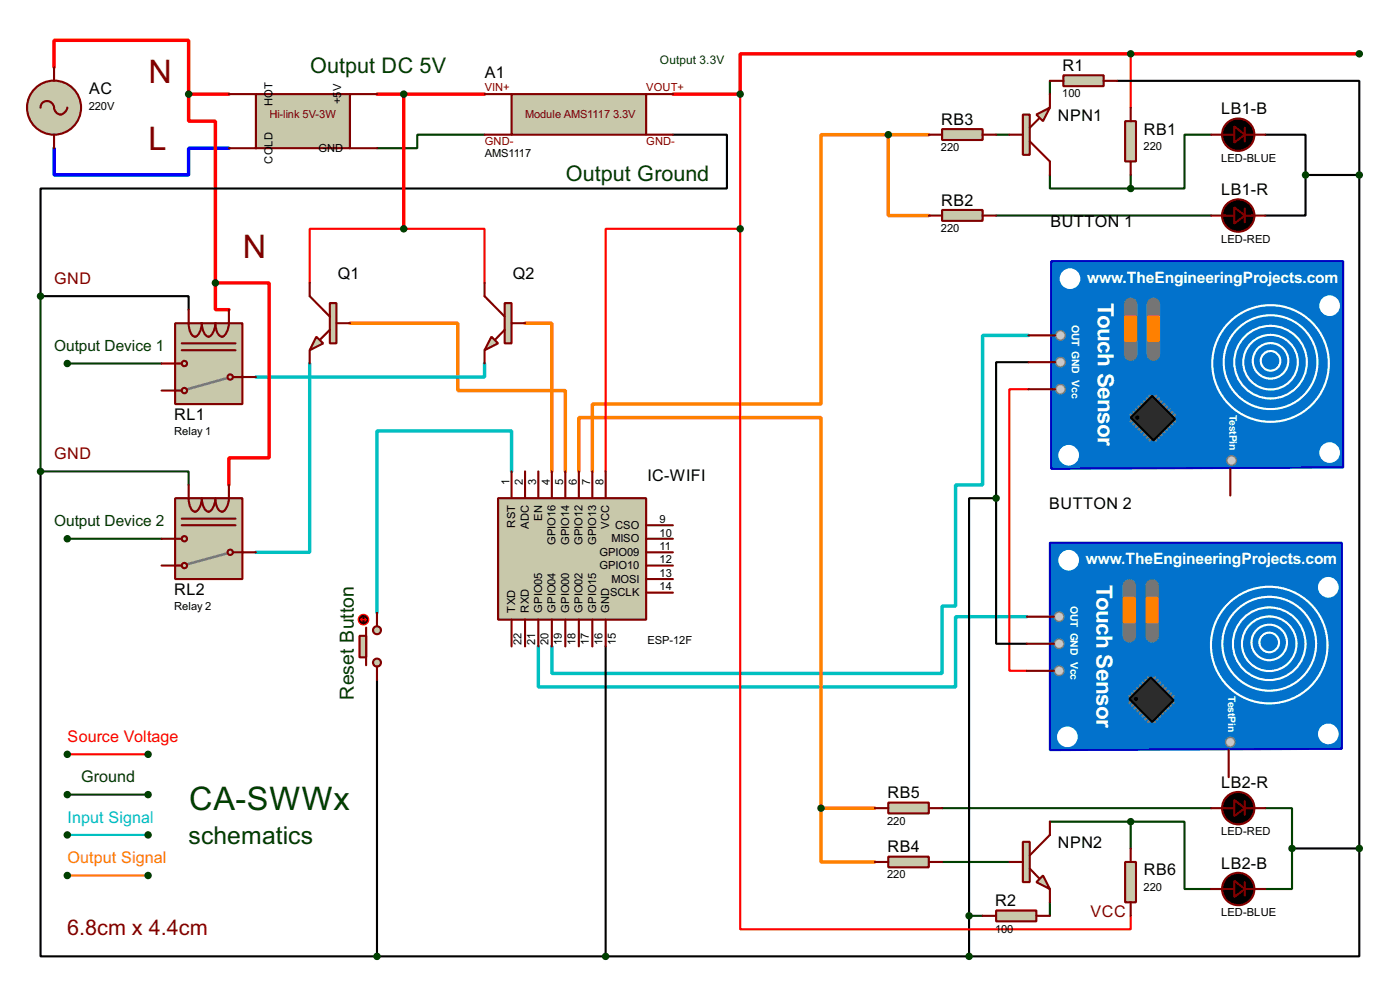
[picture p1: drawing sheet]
<svg xmlns="http://www.w3.org/2000/svg" width="264mm" height="186mm" viewBox="0 0 264 186" stroke-linecap="round" stroke-linejoin="round" font-family="sans-serif">
<path d="M58.5 68.6v35.6h-10.2M91.5 68.6v2.5h-43.2M194.1 63.3h-8.6v28.2h-5.1v22.8h-2.6v12.7h-73.6v-5.1M96.6 88.9v-7.6h-25.4v34.3M193.8 116.3h-13.4v13.3h-78.8v-7.7" fill="none" stroke="#00c0c0" stroke-width=".65"/>
<path d="M139.7 17.8v25.4M213.4 10.2v10.1M58.5 53.4v-10.2h33v10.2M139.7 43.2v132.1h73.7v-2.6M139.7 43.2h-25.4v45.7M194.1 73.4h-3.6v53.1h3.3M12.7 142.3h15.3" fill="none" stroke="#f00" stroke-width=".4"/>
<g fill="none" stroke="#000" stroke-width=".4">
<path d="M210.9 15.3h45.7v17.7M127 25.4h10.2v10.2h-129.5v20.3h27.9v2.5M238.8 25.4h7.6v7.6M246.4 33v7.7h-7.6M246.4 33h10.2M256.6 33v127M194.1 68.3h-6.1v25.7M7.7 88.9v91.5h63.5M188 94v27.4h5.8M188 94h-5.1v86.4M71.2 128.3v52.1M114.3 121.9v58.5"/>
<path d="M243.9 160h12.7M256.6 160v20.4h-73.7M71.2 180.4h111.7"/>
</g>
<g fill="none" stroke="#004000" stroke-width=".4">
<path d="M198.2 15.3v2.5M91.5 25.4h-12.7v2.6h-7.6M188 25.4h2.5M198.2 33v2.6h15.2M213.4 33v2.6M228.6 25.4h-5v10.2h-10.2M7.7 55.9v33h27.9v2.6M188 40.7h40.6M12.7 68.6h17.8M12.7 101.6h17.8M12.7 149.9h15.3M177.8 152.4h50.8"/>
<path d="M198.2 155h15.2M213.4 155h10.2v12.7h5M213.4 155v5M238.8 152.4h5.1v15.3h-5.1M177.8 162.6h12.7M182.9 172.7h2.6M198.2 170.2v2.5"/>
</g>
<path d="M10.2 12.7v-5.1h25.4v10.2M35.6 17.8v5.1h5.1v30.5M35.6 17.8h7.6M71.2 17.8h20.3M76.2 17.8v25.4M256.6 10.2h-116.9v7.6h-12.7M40.7 53.4h10.1v33h-7.6v5.1M40.7 53.4v5h2.5" fill="none" stroke="#f00" stroke-width=".65"/>
<path d="M167.7 25.4h-12.7v50.8h-43.2v12.7M167.7 25.4v15.3h7.6M167.7 25.4h7.6M66.1 61h20.3v12.7h20.3v15.2M99.1 61h5.1v27.9M109.3 88.9v-10.1h45.7v73.6M155 152.4v10.2h10.1M155 152.4h10.1" fill="none" stroke="#ff8000" stroke-width=".65"/>
<path d="M12.7 157.5h15.3" fill="none" stroke="#00c0c0" stroke-width=".4"/>
<path d="M12.7 165.1h15.3" fill="none" stroke="#ff8000" stroke-width=".4"/>
<path d="M10.2 28v5h25.4v-5h7.6" fill="none" stroke="#00f" stroke-width=".65"/>
<path d="M94 94h28v22.9h-28z" fill="#c8c8aa" stroke="#800000" stroke-width=".4"/>
<g fill="none" stroke="#800000" stroke-width=".4">
<path d="M96.6 88.9v5.1M99.1 88.9v5.1M101.6 88.9v5.1M104.2 88.9v5.1M106.7 88.9v5.1M109.3 88.9v5.1M111.8 88.9v5.1M114.3 88.9v5.1M122 99.1h5M96.6 116.9v5M99.1 116.9v5M101.6 116.9v5"/>
<path d="M104.2 116.9v5M106.7 116.9v5M109.3 116.9v5M111.8 116.9v5M114.3 116.9v5M122 101.6h5M122 104.2h5M122 106.7h5M122 109.2h5M122 111.8h5"/>
</g>
<path d="M33.1 61h12.7v15.2h-12.7z" fill="#c8c8aa" stroke="#800000" stroke-width=".4"/>
<path d="M42.7 71.4l-7.3 2" fill="none" stroke="#808080" stroke-width=".5"/>
<g fill="#c8c8aa" stroke="#800000" stroke-width=".4">
<circle cx="43.4" cy="71.1" r=".5"/>
<circle cx="34.8" cy="73.7" r=".5"/>
</g>
<path d="M33.1 73.7h1.2" fill="none" stroke="#800000" stroke-width=".4"/>
<circle cx="34.8" cy="68.6" r=".5" fill="#c8c8aa" stroke="#800000" stroke-width=".4"/>
<path d="M35.6 58.4a8.7 8.7 0 0 0 .3 4.3 .87 .87 0 0 0 1.2 .7 3.3 3.3 0 0 0 1-2.4 2.37 2.37 0 0 0 1.3 2.5 2.75 2.75 0 0 0 1.3-2.5 2.31 2.31 0 0 0 1.3 2.5 2.75 2.75 0 0 0 1.2-2.5v-2.6M30.5 68.6h3.8M30.5 73.7h2.6M34.3 64.8h10.2M34.3 66.1h10.2M44 71.1h4.3" fill="none" stroke="#800000" stroke-width=".4"/>
<path d="M33.1 94h12.7v15.2h-12.7z" fill="#c8c8aa" stroke="#800000" stroke-width=".4"/>
<path d="M42.7 104.4l-7.3 2" fill="none" stroke="#808080" stroke-width=".5"/>
<g fill="#c8c8aa" stroke="#800000" stroke-width=".4">
<circle cx="43.4" cy="104.2" r=".5"/>
<circle cx="34.8" cy="106.7" r=".5"/>
</g>
<path d="M33.1 106.7h1.2" fill="none" stroke="#800000" stroke-width=".4"/>
<circle cx="34.8" cy="101.6" r=".5" fill="#c8c8aa" stroke="#800000" stroke-width=".4"/>
<path d="M34.3 97.8h10.2M34.3 99.1h10.2M35.6 91.5a8.6 8.6 0 0 0 .3 4.2 .87 .87 0 0 0 1.2 .7 3.2 3.2 0 0 0 1-2.4 2.33 2.33 0 0 0 1.3 2.5 2.68 2.68 0 0 0 1.3-2.5 2.27 2.27 0 0 0 1.3 2.5 2.68 2.68 0 0 0 1.2-2.5v-2.5M30.5 101.6h3.8M30.5 106.7h2.6M44 104.2h4.3" fill="none" stroke="#800000" stroke-width=".4"/>
<path d="M198.2 102.4h55.1v38.8l-55.1 .3z" fill-rule="evenodd" fill="#0272cc" stroke="#0000c0" stroke-width=".4"/>
<g fill="none" stroke="#808080" stroke-width=".45">
<path d="M213.2 131.3l.5 .5M213.7 132.1l-.5 .5M213.7 130.8l.5 .5M214.2 132.6l-.5 .5M214.2 130.3l.5 .5M214.7 133.1l-.5 .5M214.7 129.8l.5 .5M215.2 133.6l-.5 .5M215.2 129.3l.5 .5M215.7 134.1l-.5 .5M215.7 128.8l.5 .5M216.2 134.6l-.5 .5"/>
<path d="M216.2 128.3l.5 .5M216.7 135.1l-.5 .6M216.7 127.8l.5 .5M217.2 135.7l-.5 .5M217.5 135.7l.5 .5M218 127.8l-.5 .5M218 135.1l.5 .6M218.5 128.3l-.5 .5M218.5 134.6l.5 .5M219 128.8l-.5 .5M219 134.1l.5 .5M219.5 129.3l-.5 .5"/>
<path d="M219.5 133.6l.5 .5M220 129.8l-.5 .5M220 133.1l.5 .5M220.5 130.3l-.5 .5M220.5 132.6l.5 .5M221 130.8l-.5 .5M221 132.1l.5 .5M221.5 131.3l-.5 .5"/>
</g>
<path d="M213.2 131.8l4-4 4.3 4.3-4 4.1z" fill-rule="evenodd" fill="#2c2c2c" stroke="#000" stroke-width=".4"/>
<circle cx="214.4" cy="131.8" r=".3" fill="#000" stroke="#000" stroke-width=".19"/>
<circle cx="250.7" cy="138.4" r="1.75" fill="#fff" stroke="#fff" stroke-width=".4"/>
<g fill="#c0c0c0" stroke="#808080" stroke-width=".25">
<circle cx="199.9" cy="126.5" r=".9"/>
<circle cx="199.9" cy="116.3" r=".9"/>
<circle cx="199.9" cy="121.4" r=".9"/>
<circle cx="232.2" cy="140" r=".9"/>
</g>
<g fill="#fff" stroke="#fff" stroke-width=".4">
<circle cx="250.7" cy="110.8" r="1.75"/>
<circle cx="201.4" cy="139" r="1.75"/>
<circle cx="201.7" cy="105.7" r="1.75"/>
</g>
<path d="M213.2 110.5v9.4M217.5 110.5v9.4" fill="none" stroke="#757575" stroke-width="2.6"/>
<g fill="#ff8000" stroke="#ff8000" stroke-width=".4">
<path d="M212.1 112.8h2.1v4.6h-2.1z"/>
<path d="M216.5 112.8h2v4.6h-2z"/>
</g>
<g fill="none" stroke="#fff" stroke-width=".4">
<circle cx="239.5" cy="121.7" r="11"/>
<circle cx="239.5" cy="121.4" r="8.9"/>
<circle cx="239.5" cy="121.4" r="6.9"/>
<circle cx="239.5" cy="121.4" r="5.2"/>
<circle cx="239.5" cy="121.2" r="3.4"/>
<circle cx="239.5" cy="121.2" r="1.85"/>
</g>
<path d="M193.8 116.3h5.1M193.8 121.4h5.1M193.8 126.5h5.1M231.9 141.5v5.1" fill="none" stroke="#800000" stroke-width=".4"/>
<path d="M195.6 21.6l2.6-1.3-1.3 2.6z" fill="#c8c8aa" stroke="#800000" stroke-width=".4"/>
<path d="M193.1 21.6h1.3v7.6h-1.3z" fill="#c8c8aa" stroke="#800000" stroke-width=".4"/>
<path d="M198.2 17.8v2.5M190.5 25.4h2.6M194.4 26.7l3.8 3.8v2.5M196.1 22.4l-1.7 1.7" fill="none" stroke="#800000" stroke-width=".4"/>
<path d="M195.6 166.4l1.3-1.3 1.3 2.6z" fill="#c8c8aa" stroke="#800000" stroke-width=".4"/>
<path d="M193.1 158.8h1.3v7.6h-1.3z" fill="#c8c8aa" stroke="#800000" stroke-width=".4"/>
<g fill="none" stroke="#800000" stroke-width=".4">
<path d="M228.6 25.4h4.4M235 24.1v2.6M235 39.4v2.5M235 25.4h3.8M228.6 40.7h4.4M235 40.7h3.8M198.2 155v2.5l-3.8 3.8M228.6 152.4h4.4M235 151.1v2.6M235 152.4h3.8M190.5 162.6h2.6M194.4 163.8l1.7 1.8"/>
<path d="M198.2 167.7v2.5M228.6 167.7h4.4M235 166.4v2.5M235 167.7h3.8"/>
</g>
<g fill="#000" stroke="#800000" stroke-width=".4">
<path d="M233 23.9l2 1.5-2 1.5zM233 39.1l2 1.6-2 1.5zM233 150.9l2 1.5-2 1.5zM233 166.1l2 1.6-2 1.5z"/>
<circle cx="233.7" cy="25.4" r="3.1"/>
<circle cx="233.7" cy="40.7" r="3.1"/>
<circle cx="233.7" cy="152.4" r="3.1"/>
<circle cx="233.7" cy="167.7" r="3.1"/>
</g>
<path d="M198.4 49.3h55.1v38.9l-55.1 .2z" fill-rule="evenodd" fill="#0272cc" stroke="#0000c0" stroke-width=".4"/>
<g fill="none" stroke="#808080" stroke-width=".45">
<path d="M213.4 78.2l.5 .6M213.9 79l-.5 .5M213.9 77.7l.5 .5M214.4 79.5l-.5 .5M214.4 77.2l.5 .5M214.9 76.7l.5 .5M215.4 76.2l.5 .5M215.9 75.7l.6 .5M216.5 75.2l.5 .5M217 74.7l.5 .5M218.2 74.7l-.5 .5M218.7 75.2l-.5 .5"/>
<path d="M219.2 75.7l-.5 .5M219.8 76.2l-.6 .5M220.3 76.7l-.5 .5M220.8 77.2l-.5 .5M220.8 79.5l.5 .5M221.3 77.7l-.5 .5M221.3 79l.5 .5M221.8 78.2l-.5 .6M214.9 80l-.5 .5M215.4 80.5l-.5 .5M215.9 81l-.5 .5M216.5 81.5l-.6 .6"/>
<path d="M217 82.1l-.5 .5M217.5 82.6l-.5 .5M217.7 82.6l.5 .5M218.2 82.1l.5 .5M218.7 81.5l.5 .6M219.2 81l.6 .5M219.8 80.5l.5 .5M220.3 80l.5 .5"/>
</g>
<path d="M217.5 74.7l4.3 4.3-4.1 4.1-4.3-4.3z" fill-rule="evenodd" fill="#2c2c2c" stroke="#000" stroke-width=".4"/>
<circle cx="214.6" cy="78.8" r=".3" fill="#000" stroke="#000" stroke-width=".19"/>
<circle cx="250.9" cy="85.4" r="1.75" fill="#fff" stroke="#fff" stroke-width=".4"/>
<g fill="#c0c0c0" stroke="#808080" stroke-width=".25">
<circle cx="200.1" cy="73.4" r=".9"/>
<circle cx="200.1" cy="63.3" r=".9"/>
<circle cx="200.1" cy="68.3" r=".9"/>
<circle cx="232.4" cy="86.9" r=".9"/>
</g>
<g fill="#fff" stroke="#fff" stroke-width=".4">
<circle cx="250.9" cy="57.7" r="1.75"/>
<circle cx="201.7" cy="85.9" r="1.75"/>
<circle cx="201.9" cy="52.6" r="1.75"/>
</g>
<path d="M213.4 57.4v9.4M217.7 57.4v9.4" fill="none" stroke="#757575" stroke-width="2.6"/>
<g fill="#ff8000" stroke="#ff8000" stroke-width=".4">
<path d="M212.4 59.7h2v4.6h-2z"/>
<path d="M216.7 59.7h2v4.6h-2z"/>
</g>
<g fill="none" stroke="#fff" stroke-width=".4">
<circle cx="239.8" cy="68.6" r="11"/>
<circle cx="239.8" cy="68.3" r="8.9"/>
<circle cx="239.8" cy="68.3" r="6.9"/>
<circle cx="239.8" cy="68.3" r="5.2"/>
<circle cx="239.8" cy="68.1" r="3.4"/>
<circle cx="239.8" cy="68.1" r="1.85"/>
</g>
<path d="M194.1 63.3h5.1M194.1 68.3h5.1M194.1 73.4h5.1M232.2 88.4v5.1" fill="none" stroke="#800000" stroke-width=".4"/>
<circle cx="10.2" cy="20.3" r="5.1" fill="#c8c8aa" stroke="#800000" stroke-width=".4"/>
<path d="M10.2 12.7v2.6M7.7 20.3a1.32 1.32 0 0 1 1.4-1.2 1.32 1.32 0 0 1 1.2 1.5 1.2 1.2 0 0 0 1.1 1 1.2 1.2 0 0 0 1.2-1l.1-.3M10.2 25.4v2.6" fill="none" stroke="#800000" stroke-width=".4"/>
<circle cx="256.5" cy="10.2" r=".5" fill="#004000" stroke="#004000" stroke-width=".4"/>
<g fill="#c8c8aa" stroke="#800000" stroke-width=".4">
<circle cx="71.1" cy="118.9" r=".75"/>
<circle cx="71.1" cy="125" r=".75"/>
</g>
<path d="M69.1 118.4v7.1" fill="none" stroke="#800000" stroke-width=".4"/>
<path d="M67.9 119.9h1.2v4.1h-1.2z" fill="#c8c8aa" stroke="#800000" stroke-width=".4"/>
<path d="M71.2 115.6v2.5M71.2 125.7v2.6" fill="none" stroke="#800000" stroke-width=".4"/>
<circle cx="68.6" cy="116.9" r="1" fill="#400000" stroke="#f00" stroke-width=".2"/>
<path d="M68.1 116.9h1M68.1 116.9l.3 .2M68.4 116.6l-.3 .3M68.9 116.6l.2 .3M69.1 116.9l-.2 .2" fill="none" stroke="#f00" stroke-width=".2"/>
<g fill="#004000" stroke="#004000" stroke-width=".4">
<circle cx="71.1" cy="180.4" r=".5"/>
<circle cx="188" cy="94" r=".5"/>
<circle cx="7.6" cy="88.9" r=".5"/>
<circle cx="12.7" cy="68.6" r=".5"/>
<circle cx="12.7" cy="101.6" r=".5"/>
<circle cx="246.4" cy="33" r=".5"/>
<circle cx="243.8" cy="160" r=".5"/>
</g>
<path d="M212.4 22.9h2v7.6h-2z" fill="#c8c8aa" stroke="#800000" stroke-width=".4"/>
<path d="M213.4 20.3v2.6M213.4 30.5v2.5" fill="none" stroke="#800000" stroke-width=".4"/>
<g fill="#004000" stroke="#004000" stroke-width=".4">
<circle cx="213.4" cy="35.6" r=".5"/>
<circle cx="213.4" cy="10.2" r=".5"/>
</g>
<path d="M177.8 39.6h7.7v2.1h-7.7z" fill="#c8c8aa" stroke="#800000" stroke-width=".4"/>
<path d="M175.3 40.7h2.5M185.5 40.7h2.5" fill="none" stroke="#800000" stroke-width=".4"/>
<path d="M177.8 24.4h7.7v2h-7.7z" fill="#c8c8aa" stroke="#800000" stroke-width=".4"/>
<path d="M175.3 25.4h2.5M185.5 25.4h2.5" fill="none" stroke="#800000" stroke-width=".4"/>
<circle cx="167.6" cy="25.4" r=".5" fill="#004000" stroke="#004000" stroke-width=".4"/>
<path d="M167.7 161.6h7.6v2h-7.6z" fill="#c8c8aa" stroke="#800000" stroke-width=".4"/>
<path d="M165.1 162.6h2.6M175.3 162.6h2.5" fill="none" stroke="#800000" stroke-width=".4"/>
<path d="M167.7 151.4h7.6v2h-7.6z" fill="#c8c8aa" stroke="#800000" stroke-width=".4"/>
<path d="M165.1 152.4h2.6M175.3 152.4h2.5" fill="none" stroke="#800000" stroke-width=".4"/>
<circle cx="154.9" cy="152.4" r=".5" fill="#004000" stroke="#004000" stroke-width=".4"/>
<path d="M212.4 162.6h2v7.6h-2z" fill="#c8c8aa" stroke="#800000" stroke-width=".4"/>
<path d="M213.4 160v2.6M213.4 170.2v2.5" fill="none" stroke="#800000" stroke-width=".4"/>
<g fill="#004000" stroke="#004000" stroke-width=".4">
<circle cx="213.4" cy="155" r=".5"/>
<circle cx="12.7" cy="142.3" r=".5"/>
<circle cx="27.9" cy="142.3" r=".5"/>
<circle cx="12.7" cy="149.9" r=".5"/>
<circle cx="27.9" cy="149.9" r=".5"/>
<circle cx="12.7" cy="157.5" r=".5"/>
<circle cx="27.9" cy="157.5" r=".5"/>
<circle cx="12.7" cy="165.1" r=".5"/>
<circle cx="27.9" cy="165.1" r=".5"/>
</g>
<path d="M59.7 63.5l1.3 1.3-2.5 1.3z" fill="#c8c8aa" stroke="#800000" stroke-width=".4"/>
<path d="M62.3 57.2h1.2v7.6h-1.2z" fill="#c8c8aa" stroke="#800000" stroke-width=".4"/>
<path d="M58.5 53.4v2.5l3.8 3.8M58.5 66.1v2.5M62.3 62.2l-1.8 1.8M63.5 61h2.6" fill="none" stroke="#800000" stroke-width=".4"/>
<path d="M92.8 63.5l1.2 1.3-2.5 1.3z" fill="#c8c8aa" stroke="#800000" stroke-width=".4"/>
<path d="M95.3 57.2h1.3v7.6h-1.3z" fill="#c8c8aa" stroke="#800000" stroke-width=".4"/>
<path d="M91.5 53.4v2.5l3.8 3.8M91.5 66.1v2.5M95.3 62.2l-1.8 1.8M96.6 61h2.5" fill="none" stroke="#800000" stroke-width=".4"/>
<path d="M48.3 17.8h17.8v10.2h-17.8z" fill="#c8c8aa" stroke="#800000" stroke-width=".4"/>
<path d="M43.2 17.8h5.1M66.1 17.8h5.1M43.2 28h5.1M66.1 28h5.1" fill="none" stroke="#800000" stroke-width=".4"/>
<g fill="#004000" stroke="#004000" stroke-width=".4">
<circle cx="35.6" cy="17.8" r=".5"/>
<circle cx="40.6" cy="53.4" r=".5"/>
</g>
<path d="M96.6 17.8h25.4v7.6h-25.4z" fill="#c8c8aa" stroke="#800000" stroke-width=".4"/>
<path d="M91.5 17.8h5.1M122 17.8h5M91.5 25.4h5.1M122 25.4h5" fill="none" stroke="#800000" stroke-width=".4"/>
<g fill="#004000" stroke="#004000" stroke-width=".4">
<circle cx="139.7" cy="17.8" r=".5"/>
<circle cx="7.6" cy="55.9" r=".5"/>
<circle cx="114.3" cy="180.4" r=".5"/>
<circle cx="76.2" cy="17.8" r=".5"/>
<circle cx="76.2" cy="43.2" r=".5"/>
</g>
<path d="M200.7 14.2h7.6v2.1h-7.6z" fill="#c8c8aa" stroke="#800000" stroke-width=".4"/>
<path d="M198.2 15.3h2.5M208.3 15.3h2.6" fill="none" stroke="#800000" stroke-width=".4"/>
<circle cx="256.5" cy="33" r=".5" fill="#004000" stroke="#004000" stroke-width=".4"/>
<path d="M188 171.7h7.6v2.1h-7.6z" fill="#c8c8aa" stroke="#800000" stroke-width=".4"/>
<path d="M185.5 172.7h2.5M195.6 172.7h2.6" fill="none" stroke="#800000" stroke-width=".4"/>
<g fill="#004000" stroke="#004000" stroke-width=".4">
<circle cx="182.9" cy="172.7" r=".5"/>
<circle cx="256.5" cy="160" r=".5"/>
<circle cx="182.9" cy="180.4" r=".5"/>
<circle cx="139.7" cy="43.2" r=".5"/>
</g>
<g font-size="6.9" fill="#800000">
<text x="28.1" y="15.7">N</text>
<text x="28.1" y="28.4">L</text>
<text x="45.9" y="48.7">N</text>
</g>
<text font-size="6.9" fill="#004000" x="35.7" y="152.8">CA-SWWx</text>
<text font-size="5.2" fill="#004000" x="35.6" y="159.2">schematics</text>
<g font-size="4.8" fill="#fff">
<text x="207.2" y="57.2" transform="rotate(90 207.2 57.2)">Touch Sensor</text>
<text x="207" y="110.3" transform="rotate(90 207 110.3)">Touch Sensor</text>
</g>
<g font-size="4.6" fill="#004000">
<text x="58.5" y="13.8">Output DC 5V</text>
<text x="106.8" y="34.1">Output Ground</text>
</g>
<text font-size="4.6" fill="#800000" x="12.7" y="176.4">6.8cm x 4.4cm</text>
<text font-size="4.1" fill="#004000" x="66.8" y="132" transform="rotate(-90 66.8 132)">Reset Button</text>
<g font-size="3.4">
<text x="16.8" y="17.8">AC</text>
<text x="91.5" y="14.6">A1</text>
<text x="200.6" y="13.4">R1</text>
<text x="177.7" y="23.6">RB3</text>
<text x="199.7" y="22.9">NPN1</text>
<text x="230.5" y="21.5">LB1-B</text>
<text x="215.9" y="25.4">RB1</text>
<text x="177.7" y="38.8">RB2</text>
<text x="230.5" y="36.8">LB1-R</text>
<text x="198.3" y="42.9">BUTTON 1</text>
<text x="63.8" y="52.6">Q1</text>
<text x="96.8" y="52.6">Q2</text>
<text x="32.9" y="79.2">RL1</text>
<text x="122.2" y="90.7">IC-WIFI</text>
<text x="198" y="96">BUTTON 2</text>
<text x="32.9" y="112.2">RL2</text>
<text x="230.5" y="148.6">LB2-R</text>
<text x="167.5" y="150.6">RB5</text>
<text x="167.5" y="160.8">RB4</text>
<text x="199.7" y="160">NPN2</text>
<text x="215.9" y="165.1">RB6</text>
<text x="230.5" y="163.8">LB2-B</text>
<text x="187.9" y="170.9">R2</text>
</g>
<g font-size="3.4" fill="#800000">
<text x="10.3" y="53.6">GND</text>
<text x="10.3" y="86.6">GND</text>
<text x="205.8" y="172.9">VCC</text>
</g>
<text font-size="3.4" fill="#f00" x="12.8" y="139.9">Source Voltage</text>
<text font-size="3.4" fill="#004000" x="15.3" y="147.5">Ground</text>
<text font-size="3.4" fill="#00c0c0" x="12.8" y="155.2">Input Signal</text>
<text font-size="3.4" fill="#ff8000" x="12.8" y="162.8">Output Signal</text>
<g font-size="3.3" fill="#fff">
<text x="205.2" y="53.3">www.TheEngineeringProjects.com</text>
<text x="205" y="106.4">www.TheEngineeringProjects.com</text>
</g>
<g font-size="3.3" fill="#004000">
<text x="10.2" y="66.1">Output Device 1</text>
<text x="10.2" y="99.1">Output Device 2</text>
</g>
<text font-size="2.5" fill="#004000" x="124.5" y="12.2">Output 3.3V</text>
<g font-size="2.4">
<text x="64.4" y="17.2" transform="rotate(-90 64.4 17.2)">V</text>
<text x="16.8" y="20.8">220V</text>
<text x="51.5" y="20" transform="rotate(-90 51.5 20)">HOT</text>
<text x="64.4" y="19.6" transform="rotate(-90 64.4 19.6)">+5</text>
<text x="200.5" y="18.3">100</text>
<text x="51.5" y="27.7" transform="rotate(-90 51.5 27.7)">LD</text>
<text x="60.1" y="28.6">GND</text>
<text x="91.5" y="29.6">AMS1117</text>
<text x="177.6" y="28.5">220</text>
<text x="215.9" y="28.4">220</text>
<text x="51.5" y="30.9" transform="rotate(-90 51.5 30.9)">CO</text>
<text x="230.5" y="30.5">LED-BLUE</text>
<text x="177.6" y="43.7">220</text>
<text x="230.5" y="45.8">LED-RED</text>
<text x="32.9" y="82.1">Relay 1</text>
<text x="96.2" y="91.4" transform="rotate(-90 96.2 91.4)">1</text>
<text x="98.7" y="91.4" transform="rotate(-90 98.7 91.4)">2</text>
<text x="101.2" y="91.5" transform="rotate(-90 101.2 91.5)">3</text>
<text x="103.8" y="91.5" transform="rotate(-90 103.8 91.5)">4</text>
<text x="106.3" y="91.5" transform="rotate(-90 106.3 91.5)">5</text>
<text x="108.9" y="91.4" transform="rotate(-90 108.9 91.4)">6</text>
<text x="111.4" y="91.4" transform="rotate(-90 111.4 91.4)">7</text>
<text x="113.9" y="91.5" transform="rotate(-90 113.9 91.5)">8</text>
<text x="97.3" y="99.5" transform="rotate(-90 97.3 99.5)">RST</text>
<text x="99.8" y="99.7" transform="rotate(-90 99.8 99.7)">ADC</text>
<text x="102.3" y="98.2" transform="rotate(-90 102.3 98.2)">EN</text>
<text x="115" y="99.7" transform="rotate(-90 115 99.7)">VCC</text>
<text x="116.1" y="99.8">CSO</text>
<text x="124.5" y="98.7">9</text>
<text x="124.5" y="101.2">10</text>
<text x="104.9" y="102.8" transform="rotate(-90 104.9 102.8)">GPIO16</text>
<text x="107.4" y="102.8" transform="rotate(-90 107.4 102.8)">GPIO14</text>
<text x="110" y="102.8" transform="rotate(-90 110 102.8)">GPIO12</text>
<text x="112.5" y="102.8" transform="rotate(-90 112.5 102.8)">GPIO13</text>
<text x="113.1" y="104.9">GPIO09</text>
<text x="113.1" y="107.4">GPIO10</text>
<text x="115.4" y="102.3">MISO</text>
<text x="124.5" y="103.8">11</text>
<text x="124.5" y="106.3">12</text>
<text x="115.1" y="112.5">SCLK</text>
<text x="115.4" y="109.9">MOSI</text>
<text x="124.5" y="108.8">13</text>
<text x="124.5" y="111.4">14</text>
<text x="32.9" y="115.1">Relay 2</text>
<text x="97.3" y="115.5" transform="rotate(-90 97.3 115.5)">TXD</text>
<text x="99.8" y="115.5" transform="rotate(-90 99.8 115.5)">RXD</text>
<text x="102.3" y="115.5" transform="rotate(-90 102.3 115.5)">GPIO05</text>
<text x="104.9" y="115.5" transform="rotate(-90 104.9 115.5)">GPIO04</text>
<text x="107.4" y="115.5" transform="rotate(-90 107.4 115.5)">GPIO00</text>
<text x="110" y="115.5" transform="rotate(-90 110 115.5)">GPIO02</text>
<text x="112.5" y="115.5" transform="rotate(-90 112.5 115.5)">GPIO15</text>
<text x="115" y="115.5" transform="rotate(-90 115 115.5)">GND</text>
<text x="98.4" y="121.6" transform="rotate(-90 98.4 121.6)">22</text>
<text x="101" y="121.7" transform="rotate(-90 101 121.7)">21</text>
<text x="103.5" y="121.7" transform="rotate(-90 103.5 121.7)">20</text>
<text x="106.1" y="121.7" transform="rotate(-90 106.1 121.7)">19</text>
<text x="108.6" y="121.7" transform="rotate(-90 108.6 121.7)">18</text>
<text x="111.1" y="121.6" transform="rotate(-90 111.1 121.6)">17</text>
<text x="113.7" y="121.7" transform="rotate(-90 113.7 121.7)">16</text>
<text x="116.2" y="121.7" transform="rotate(-90 116.2 121.7)">15</text>
<text x="122.2" y="121.5">ESP-12F</text>
<text x="167.5" y="155.5">220</text>
<text x="230.5" y="157.6">LED-RED</text>
<text x="167.5" y="165.7">220</text>
<text x="215.9" y="168.1">220</text>
<text x="230.5" y="172.8">LED-BLUE</text>
<text x="187.8" y="175.9">100</text>
</g>
<g font-size="2.4" fill="#800000">
<text x="91.5" y="17.1">VIN+</text>
<text x="122" y="17.1">VOUT+</text>
<text x="50.8" y="22.2">Hi-link 5V-3W</text>
<text x="99.1" y="22.2">Module AMS1117</text>
<text x="115.7" y="22.2">3.3V</text>
<text x="91.5" y="27.3">GND-</text>
<text x="122" y="27.3">GND-</text>
</g>
<g font-size="2.2" fill="#fff">
<text x="202.3" y="61.2" transform="rotate(90 202.3 61.2)">OUT GND Vcc</text>
<text x="232.1" y="78.2" transform="rotate(90 232.1 78.2)">TestPin</text>
<text x="202.1" y="114.3" transform="rotate(90 202.1 114.3)">OUT GND Vcc</text>
<text x="231.8" y="131.3" transform="rotate(90 231.8 131.3)">TestPin</text>
</g>
</svg>
